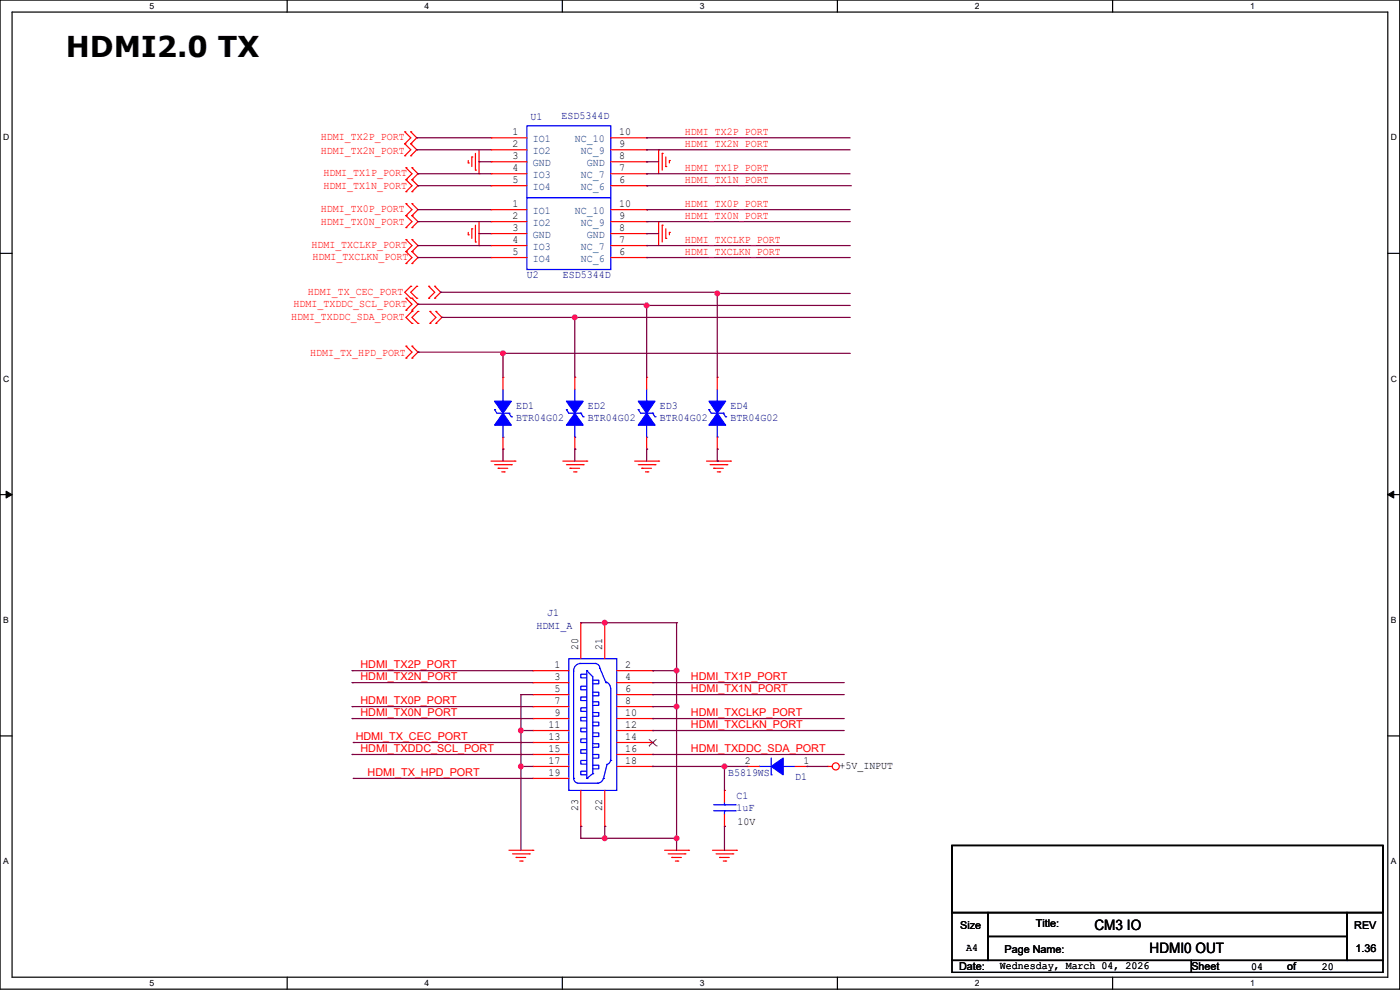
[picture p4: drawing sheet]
<svg xmlns="http://www.w3.org/2000/svg" width="594mm" height="420mm" viewBox="0 0 594 420" stroke-linecap="round" stroke-linejoin="round" font-family="sans-serif">
<path d="M0 0h593.9v419.7h-593.9zM5.1 5.1h583.7v409.5h-583.7z" fill="none" stroke="#000" stroke-width=".51"/>
<g fill="#fff">
<path d="M63.5 .6h1.9v4h-1.9z"/>
<path d="M63.5 415.1h1.9v4h-1.9z"/>
</g>
<path d="M121.8 0v5.1M121.8 414.6v5.1" fill="none" stroke="#000" stroke-width=".51"/>
<g fill="#fff">
<path d="M180.2 .6h2v4h-2z"/>
<path d="M180.2 415.1h2v4h-2z"/>
</g>
<path d="M238.6 0v5.1M238.6 414.6v5.1" fill="none" stroke="#000" stroke-width=".51"/>
<g fill="#fff">
<path d="M296.9 .6h2v4h-2z"/>
<path d="M296.9 415.1h2v4h-2z"/>
</g>
<path d="M355.3 0v5.1M355.3 414.6v5.1" fill="none" stroke="#000" stroke-width=".51"/>
<g fill="#fff">
<path d="M413.6 .6h2v4h-2z"/>
<path d="M413.6 415.1h2v4h-2z"/>
</g>
<path d="M472.1 0v5.1M472.1 414.6v5.1" fill="none" stroke="#000" stroke-width=".51"/>
<g fill="#fff">
<path d="M530.4 .6h2v4h-2z"/>
<path d="M530.4 415.1h2v4h-2z"/>
<path d="M1.3 56.3h2.6v4.1h-2.6z"/>
<path d="M590.1 56.3h2.6v4.1h-2.6z"/>
<path d="M1.3 158.7h2.6v4h-2.6z"/>
<path d="M590.1 158.7h2.6v4h-2.6z"/>
</g>
<path d="M0 107.5h5.1M588.8 107.5h5.1" fill="none" stroke="#000" stroke-width=".51"/>
<g fill="#fff">
<path d="M1.3 261h2.4v4.1h-2.4z"/>
<path d="M590.1 261h2.4v4.1h-2.4z"/>
</g>
<path d="M0 209.8h5.1M588.8 209.8h5.1" fill="none" stroke="#000" stroke-width=".51"/>
<path d="M2.6 208.4l2.5 1.4-2.5 1.5zM588.8 209.8l2.6-1.4v2.9z" fill="#000" stroke="#000" stroke-width=".42"/>
<g fill="#fff">
<path d="M1.3 363.4h2.4v4.1h-2.4z"/>
<path d="M590.1 363.4h2.4v4.1h-2.4z"/>
</g>
<path d="M0 312.2h5.1M588.8 312.2h5.1" fill="none" stroke="#000" stroke-width=".51"/>
<path d="M279.4 63.5v10.2" fill="none" stroke="#f00" stroke-width=".51"/>
<circle cx="279.4" cy="63.5" r=".25" fill="#f00"/>
<path d="M281 65.1v7.1" fill="none" stroke="#f00" stroke-width=".51"/>
<circle cx="281" cy="65.1" r=".25" fill="#f00"/>
<path d="M282.5 66.6v4.1" fill="none" stroke="#f00" stroke-width=".51"/>
<circle cx="282.5" cy="70.7" r=".25" fill="#f00"/>
<path d="M284 68.1v1" fill="none" stroke="#f00" stroke-width=".51"/>
<circle cx="284" cy="68.1" r=".25" fill="#f00"/>
<path d="M208.3 195.6h10.2" fill="none" stroke="#f00" stroke-width=".51"/>
<circle cx="218.5" cy="195.6" r=".25" fill="#f00"/>
<path d="M209.8 197.1h7.2" fill="none" stroke="#f00" stroke-width=".51"/>
<circle cx="217" cy="197.1" r=".25" fill="#f00"/>
<path d="M211.4 198.7h4" fill="none" stroke="#f00" stroke-width=".51"/>
<circle cx="211.4" cy="198.7" r=".25" fill="#f00"/>
<path d="M212.9 200.2h1" fill="none" stroke="#f00" stroke-width=".51"/>
<circle cx="213.9" cy="200.2" r=".25" fill="#f00"/>
<path d="M279.4 94v10.2" fill="none" stroke="#f00" stroke-width=".51"/>
<circle cx="279.4" cy="94" r=".25" fill="#f00"/>
<path d="M281 95.5v7.2" fill="none" stroke="#f00" stroke-width=".51"/>
<circle cx="281" cy="95.5" r=".25" fill="#f00"/>
<path d="M282.5 97.1v4" fill="none" stroke="#f00" stroke-width=".51"/>
<circle cx="282.5" cy="101.1" r=".25" fill="#f00"/>
<path d="M284 98.6v1" fill="none" stroke="#f00" stroke-width=".51"/>
<circle cx="284" cy="98.6" r=".25" fill="#f00"/>
<path d="M203.2 63.5v10.2" fill="none" stroke="#f00" stroke-width=".51"/>
<circle cx="203.2" cy="73.7" r=".25" fill="#f00"/>
<path d="M201.7 65.1v7.1" fill="none" stroke="#f00" stroke-width=".51"/>
<circle cx="201.7" cy="72.2" r=".25" fill="#f00"/>
<path d="M200.2 66.6v4.1" fill="none" stroke="#f00" stroke-width=".51"/>
<circle cx="200.2" cy="66.6" r=".25" fill="#f00"/>
<path d="M198.7 68.1v1" fill="none" stroke="#f00" stroke-width=".51"/>
<circle cx="198.7" cy="69.1" r=".25" fill="#f00"/>
<path d="M203.2 94v10.2" fill="none" stroke="#f00" stroke-width=".51"/>
<circle cx="203.2" cy="104.2" r=".25" fill="#f00"/>
<path d="M201.7 95.5v7.2" fill="none" stroke="#f00" stroke-width=".51"/>
<circle cx="201.7" cy="102.7" r=".25" fill="#f00"/>
<path d="M200.2 97.1v4" fill="none" stroke="#f00" stroke-width=".51"/>
<circle cx="200.2" cy="97.1" r=".25" fill="#f00"/>
<path d="M198.7 98.6v1" fill="none" stroke="#f00" stroke-width=".51"/>
<circle cx="198.7" cy="99.6" r=".25" fill="#f00"/>
<path d="M238.8 195.6h10.2" fill="none" stroke="#f00" stroke-width=".51"/>
<circle cx="249" cy="195.6" r=".25" fill="#f00"/>
<path d="M240.3 197.1h7.1" fill="none" stroke="#f00" stroke-width=".51"/>
<circle cx="247.4" cy="197.1" r=".25" fill="#f00"/>
<path d="M241.9 198.7h4" fill="none" stroke="#f00" stroke-width=".51"/>
<circle cx="241.9" cy="198.7" r=".25" fill="#f00"/>
<path d="M243.4 200.2h1" fill="none" stroke="#f00" stroke-width=".51"/>
<circle cx="244.4" cy="200.2" r=".25" fill="#f00"/>
<path d="M269.3 195.6h10.1" fill="none" stroke="#f00" stroke-width=".51"/>
<circle cx="279.4" cy="195.6" r=".25" fill="#f00"/>
<path d="M270.8 197.1h7.1" fill="none" stroke="#f00" stroke-width=".51"/>
<circle cx="277.9" cy="197.1" r=".25" fill="#f00"/>
<path d="M272.3 198.7h4.1" fill="none" stroke="#f00" stroke-width=".51"/>
<circle cx="272.3" cy="198.7" r=".25" fill="#f00"/>
<path d="M273.9 200.2h1" fill="none" stroke="#f00" stroke-width=".51"/>
<circle cx="274.9" cy="200.2" r=".25" fill="#f00"/>
<path d="M299.8 195.6h10.1" fill="none" stroke="#f00" stroke-width=".51"/>
<circle cx="309.9" cy="195.6" r=".25" fill="#f00"/>
<path d="M301.3 197.1h7.1" fill="none" stroke="#f00" stroke-width=".51"/>
<circle cx="308.4" cy="197.1" r=".25" fill="#f00"/>
<path d="M302.8 198.7h4.1" fill="none" stroke="#f00" stroke-width=".51"/>
<circle cx="302.8" cy="198.7" r=".25" fill="#f00"/>
<path d="M304.3 200.2h1.1" fill="none" stroke="#f00" stroke-width=".51"/>
<circle cx="305.4" cy="200.2" r=".25" fill="#f00"/>
<path d="M215.9 360.7h10.2" fill="none" stroke="#f00" stroke-width=".51"/>
<circle cx="226.1" cy="360.7" r=".25" fill="#f00"/>
<path d="M217.5 362.2h7.1" fill="none" stroke="#f00" stroke-width=".51"/>
<circle cx="224.6" cy="362.2" r=".25" fill="#f00"/>
<path d="M219 363.8h4.1" fill="none" stroke="#f00" stroke-width=".51"/>
<circle cx="219" cy="363.8" r=".25" fill="#f00"/>
<path d="M220.5 365.3h1" fill="none" stroke="#f00" stroke-width=".51"/>
<circle cx="221.5" cy="365.3" r=".25" fill="#f00"/>
<path d="M282 360.7h10.1" fill="none" stroke="#f00" stroke-width=".51"/>
<circle cx="292.1" cy="360.7" r=".25" fill="#f00"/>
<path d="M283.5 362.2h7.1" fill="none" stroke="#f00" stroke-width=".51"/>
<circle cx="290.6" cy="362.2" r=".25" fill="#f00"/>
<path d="M285 363.8h4.1" fill="none" stroke="#f00" stroke-width=".51"/>
<circle cx="285" cy="363.8" r=".25" fill="#f00"/>
<path d="M286.6 365.3h1" fill="none" stroke="#f00" stroke-width=".51"/>
<circle cx="287.6" cy="365.3" r=".25" fill="#f00"/>
<path d="M302.3 360.7h10.2" fill="none" stroke="#f00" stroke-width=".51"/>
<circle cx="312.5" cy="360.7" r=".25" fill="#f00"/>
<path d="M303.8 362.2h7.1" fill="none" stroke="#f00" stroke-width=".51"/>
<circle cx="310.9" cy="362.2" r=".25" fill="#f00"/>
<path d="M305.4 363.8h4" fill="none" stroke="#f00" stroke-width=".51"/>
<circle cx="305.4" cy="363.8" r=".25" fill="#f00"/>
<path d="M306.9 365.3h1" fill="none" stroke="#f00" stroke-width=".51"/>
<circle cx="307.9" cy="365.3" r=".25" fill="#f00"/>
<path d="M351.1 325.2h2" fill="none" stroke="#f00" stroke-width=".51"/>
<circle cx="351.1" cy="325.2" r=".25" fill="#f00"/>
<g fill="none" stroke="#f00" stroke-width=".51">
<path d="M177.3 129.1l-2.5 2.5"/>
<circle cx="354.6" cy="325.1" r="1.5"/>
</g>
<circle cx="174.8" cy="131.6" r=".25" fill="#f00"/>
<path d="M174.8 126.5l2.5 2.6" fill="none" stroke="#f00" stroke-width=".51"/>
<circle cx="174.8" cy="126.5" r=".25" fill="#f00"/>
<path d="M172.3 126.5l2.5 2.6" fill="none" stroke="#f00" stroke-width=".51"/>
<circle cx="172.3" cy="126.5" r=".25" fill="#f00"/>
<path d="M174.8 129.1l-2.5 2.5" fill="none" stroke="#f00" stroke-width=".51"/>
<circle cx="172.3" cy="131.6" r=".25" fill="#f00"/>
<path d="M177.3 109.3l-2.5 2.5" fill="none" stroke="#f00" stroke-width=".51"/>
<circle cx="174.8" cy="111.8" r=".25" fill="#f00"/>
<path d="M174.8 106.7l2.5 2.6" fill="none" stroke="#f00" stroke-width=".51"/>
<circle cx="174.8" cy="106.7" r=".25" fill="#f00"/>
<path d="M172.3 106.7l2.5 2.6" fill="none" stroke="#f00" stroke-width=".51"/>
<circle cx="172.3" cy="106.7" r=".25" fill="#f00"/>
<path d="M174.8 109.3l-2.5 2.5" fill="none" stroke="#f00" stroke-width=".51"/>
<circle cx="172.3" cy="111.8" r=".25" fill="#f00"/>
<path d="M177.3 104.2l-2.5 2.5" fill="none" stroke="#f00" stroke-width=".51"/>
<circle cx="174.8" cy="106.7" r=".25" fill="#f00"/>
<path d="M174.8 101.6l2.5 2.6" fill="none" stroke="#f00" stroke-width=".51"/>
<circle cx="174.8" cy="101.6" r=".25" fill="#f00"/>
<path d="M172.3 101.6l2.5 2.6" fill="none" stroke="#f00" stroke-width=".51"/>
<circle cx="172.3" cy="101.6" r=".25" fill="#f00"/>
<path d="M174.8 104.2l-2.5 2.5" fill="none" stroke="#f00" stroke-width=".51"/>
<circle cx="172.3" cy="106.7" r=".25" fill="#f00"/>
<path d="M177.3 94l-2.5 2.6" fill="none" stroke="#f00" stroke-width=".51"/>
<circle cx="174.8" cy="96.6" r=".25" fill="#f00"/>
<path d="M174.8 91.5l2.5 2.5" fill="none" stroke="#f00" stroke-width=".51"/>
<circle cx="174.8" cy="91.5" r=".25" fill="#f00"/>
<path d="M172.3 91.5l2.5 2.5" fill="none" stroke="#f00" stroke-width=".51"/>
<circle cx="172.3" cy="91.5" r=".25" fill="#f00"/>
<path d="M174.8 94l-2.5 2.6" fill="none" stroke="#f00" stroke-width=".51"/>
<circle cx="172.3" cy="96.6" r=".25" fill="#f00"/>
<path d="M177.3 88.9l-2.5 2.6" fill="none" stroke="#f00" stroke-width=".51"/>
<circle cx="174.8" cy="91.5" r=".25" fill="#f00"/>
<path d="M174.8 86.4l2.5 2.5" fill="none" stroke="#f00" stroke-width=".51"/>
<circle cx="174.8" cy="86.4" r=".25" fill="#f00"/>
<path d="M172.3 86.4l2.5 2.5" fill="none" stroke="#f00" stroke-width=".51"/>
<circle cx="172.3" cy="86.4" r=".25" fill="#f00"/>
<path d="M174.8 88.9l-2.5 2.6" fill="none" stroke="#f00" stroke-width=".51"/>
<circle cx="172.3" cy="91.5" r=".25" fill="#f00"/>
<path d="M177.3 78.8l-2.5 2.5" fill="none" stroke="#f00" stroke-width=".51"/>
<circle cx="174.8" cy="81.3" r=".25" fill="#f00"/>
<path d="M174.8 76.2l2.5 2.6" fill="none" stroke="#f00" stroke-width=".51"/>
<circle cx="174.8" cy="76.2" r=".25" fill="#f00"/>
<path d="M172.3 76.2l2.5 2.6" fill="none" stroke="#f00" stroke-width=".51"/>
<circle cx="172.3" cy="76.2" r=".25" fill="#f00"/>
<path d="M174.8 78.8l-2.5 2.5" fill="none" stroke="#f00" stroke-width=".51"/>
<circle cx="172.3" cy="81.3" r=".25" fill="#f00"/>
<path d="M177.3 73.7l-2.5 2.5" fill="none" stroke="#f00" stroke-width=".51"/>
<circle cx="174.8" cy="76.2" r=".25" fill="#f00"/>
<path d="M174.8 71.2l2.5 2.5" fill="none" stroke="#f00" stroke-width=".51"/>
<circle cx="174.8" cy="71.2" r=".25" fill="#f00"/>
<path d="M172.3 71.2l2.5 2.5" fill="none" stroke="#f00" stroke-width=".51"/>
<circle cx="172.3" cy="71.2" r=".25" fill="#f00"/>
<path d="M174.8 73.7l-2.5 2.5" fill="none" stroke="#f00" stroke-width=".51"/>
<circle cx="172.3" cy="76.2" r=".25" fill="#f00"/>
<path d="M176.8 63.5l-2.5 2.6" fill="none" stroke="#f00" stroke-width=".51"/>
<circle cx="174.3" cy="66.1" r=".25" fill="#f00"/>
<path d="M174.3 61l2.5 2.5" fill="none" stroke="#f00" stroke-width=".51"/>
<circle cx="174.3" cy="61" r=".25" fill="#f00"/>
<path d="M171.7 61l2.6 2.5" fill="none" stroke="#f00" stroke-width=".51"/>
<circle cx="171.7" cy="61" r=".25" fill="#f00"/>
<path d="M174.3 63.5l-2.6 2.6" fill="none" stroke="#f00" stroke-width=".51"/>
<circle cx="171.7" cy="66.1" r=".25" fill="#f00"/>
<path d="M176.8 58.5l-2.5 2.5" fill="none" stroke="#f00" stroke-width=".51"/>
<circle cx="174.3" cy="61" r=".25" fill="#f00"/>
<path d="M174.3 55.9l2.5 2.6" fill="none" stroke="#f00" stroke-width=".51"/>
<circle cx="174.3" cy="55.9" r=".25" fill="#f00"/>
<path d="M171.7 55.9l2.6 2.6" fill="none" stroke="#f00" stroke-width=".51"/>
<circle cx="171.7" cy="55.9" r=".25" fill="#f00"/>
<path d="M174.3 58.5l-2.6 2.5" fill="none" stroke="#f00" stroke-width=".51"/>
<circle cx="171.7" cy="61" r=".25" fill="#f00"/>
<path d="M174.8 146.9l2.5 2.5" fill="none" stroke="#f00" stroke-width=".51"/>
<circle cx="174.8" cy="146.9" r=".25" fill="#f00"/>
<path d="M177.3 149.4l-2.5 2.5" fill="none" stroke="#f00" stroke-width=".51"/>
<circle cx="174.8" cy="151.9" r=".25" fill="#f00"/>
<path d="M174.8 149.4l-2.5 2.5" fill="none" stroke="#f00" stroke-width=".51"/>
<circle cx="172.3" cy="151.9" r=".25" fill="#f00"/>
<path d="M172.3 146.9l2.5 2.5" fill="none" stroke="#f00" stroke-width=".51"/>
<circle cx="172.3" cy="146.9" r=".25" fill="#f00"/>
<path d="M185 132.1l2.5 2.6" fill="none" stroke="#f00" stroke-width=".51"/>
<circle cx="185" cy="132.1" r=".25" fill="#f00"/>
<path d="M187.5 134.7l-2.5 2.5" fill="none" stroke="#f00" stroke-width=".51"/>
<circle cx="185" cy="137.2" r=".25" fill="#f00"/>
<path d="M185 134.7l-2.6 2.5" fill="none" stroke="#f00" stroke-width=".51"/>
<circle cx="182.4" cy="137.2" r=".25" fill="#f00"/>
<path d="M182.4 132.1l2.6 2.6" fill="none" stroke="#f00" stroke-width=".51"/>
<circle cx="182.4" cy="132.1" r=".25" fill="#f00"/>
<path d="M172.3 134.7l2.5 2.5" fill="none" stroke="#f00" stroke-width=".51"/>
<circle cx="174.8" cy="137.2" r=".25" fill="#f00"/>
<path d="M174.8 132.1l-2.5 2.6" fill="none" stroke="#f00" stroke-width=".51"/>
<circle cx="174.8" cy="132.1" r=".25" fill="#f00"/>
<path d="M174.8 134.7l2.5 2.5" fill="none" stroke="#f00" stroke-width=".51"/>
<circle cx="177.3" cy="137.2" r=".25" fill="#f00"/>
<path d="M177.3 132.1l-2.5 2.6" fill="none" stroke="#f00" stroke-width=".51"/>
<circle cx="177.3" cy="132.1" r=".25" fill="#f00"/>
<path d="M184.4 121.5l2.6 2.5" fill="none" stroke="#f00" stroke-width=".51"/>
<circle cx="184.4" cy="121.5" r=".25" fill="#f00"/>
<path d="M187 124l-2.6 2.5" fill="none" stroke="#f00" stroke-width=".51"/>
<circle cx="184.4" cy="126.5" r=".25" fill="#f00"/>
<path d="M184.4 124l-2.5 2.5" fill="none" stroke="#f00" stroke-width=".51"/>
<circle cx="181.9" cy="126.5" r=".25" fill="#f00"/>
<path d="M181.9 121.5l2.5 2.5" fill="none" stroke="#f00" stroke-width=".51"/>
<circle cx="181.9" cy="121.5" r=".25" fill="#f00"/>
<path d="M171.7 124l2.6 2.5" fill="none" stroke="#f00" stroke-width=".51"/>
<circle cx="174.3" cy="126.5" r=".25" fill="#f00"/>
<path d="M174.3 121.5l-2.6 2.5" fill="none" stroke="#f00" stroke-width=".51"/>
<circle cx="174.3" cy="121.5" r=".25" fill="#f00"/>
<path d="M174.3 124l2.5 2.5" fill="none" stroke="#f00" stroke-width=".51"/>
<circle cx="176.8" cy="126.5" r=".25" fill="#f00"/>
<path d="M176.8 121.5l-2.5 2.5" fill="none" stroke="#f00" stroke-width=".51"/>
<circle cx="176.8" cy="121.5" r=".25" fill="#f00"/>
<path d="M403.9 358.7h182.9v28.4h-182.9zM403.9 387.1h15.2v20.4h-15.2zM419.1 387.1h152.4v10.2h-152.4zM419.1 397.3h152.4v10.2h-152.4zM571.5 387.1h15.3v20.4h-15.3zM403.9 407.5h101.6v5h-101.6zM505.5 407.5h81.3v5h-81.3z" fill="none" stroke="#000" stroke-width=".51"/>
<path d="M223.6 83.9h35.5v30.4h-35.5z" fill="none" stroke="#00f" stroke-width=".51"/>
<path d="M208.3 88.9h15.3" fill="none" stroke="#f00" stroke-width=".51"/>
<circle cx="208.3" cy="88.9" r=".25" fill="#f00"/>
<path d="M208.3 94h15.3" fill="none" stroke="#f00" stroke-width=".51"/>
<circle cx="208.3" cy="94" r=".25" fill="#f00"/>
<path d="M208.3 104.2h15.3" fill="none" stroke="#f00" stroke-width=".51"/>
<circle cx="208.3" cy="104.2" r=".25" fill="#f00"/>
<path d="M208.3 109.3h15.3" fill="none" stroke="#f00" stroke-width=".51"/>
<circle cx="208.3" cy="109.3" r=".25" fill="#f00"/>
<path d="M259.1 88.9h15.3" fill="none" stroke="#f00" stroke-width=".51"/>
<circle cx="274.4" cy="88.9" r=".25" fill="#f00"/>
<path d="M259.1 94h15.3" fill="none" stroke="#f00" stroke-width=".51"/>
<circle cx="274.4" cy="94" r=".25" fill="#f00"/>
<path d="M259.1 104.2h15.3" fill="none" stroke="#f00" stroke-width=".51"/>
<circle cx="274.4" cy="104.2" r=".25" fill="#f00"/>
<path d="M259.1 109.3h15.3" fill="none" stroke="#f00" stroke-width=".51"/>
<circle cx="274.4" cy="109.3" r=".25" fill="#f00"/>
<path d="M208.3 99.1h15.3" fill="none" stroke="#f00" stroke-width=".51"/>
<circle cx="208.3" cy="99.1" r=".25" fill="#f00"/>
<path d="M259.1 99.1h15.3" fill="none" stroke="#f00" stroke-width=".51"/>
<circle cx="274.4" cy="99.1" r=".25" fill="#f00"/>
<path d="M241.3 175.3h5.1" fill="none" stroke="#00f" stroke-width=".51"/>
<circle cx="246.4" cy="175.3" r=".25" fill="#00f"/>
<path d="M243.9 165.1v5.1" fill="none" stroke="#00f" stroke-width=".51"/>
<circle cx="243.9" cy="170.2" r=".25" fill="#00f"/>
<path d="M243.9 180.4v5.1" fill="none" stroke="#00f" stroke-width=".51"/>
<circle cx="243.9" cy="185.5" r=".25" fill="#00f"/>
<path d="M240.3 170.2h7.1l-3.5 5.1z" fill-rule="evenodd" fill="#00f" stroke="#00f" stroke-width=".51"/>
<path d="M240.3 173.8l1 1.5" fill="none" stroke="#00f" stroke-width=".51"/>
<circle cx="240.3" cy="173.8" r=".25" fill="#00f"/>
<path d="M246.4 175.3l1 1.5" fill="none" stroke="#00f" stroke-width=".51"/>
<circle cx="247.4" cy="176.8" r=".25" fill="#00f"/>
<path d="M243.9 175.3l3.5 5.1h-7.1z" fill-rule="evenodd" fill="#00f" stroke="#00f" stroke-width=".51"/>
<path d="M243.9 160.1v5" fill="none" stroke="#f00" stroke-width=".51"/>
<circle cx="243.9" cy="160.1" r=".25" fill="#f00"/>
<path d="M243.9 185.5v5" fill="none" stroke="#f00" stroke-width=".51"/>
<circle cx="243.9" cy="190.5" r=".25" fill="#f00"/>
<path d="M301.8 175.3h5.1" fill="none" stroke="#00f" stroke-width=".51"/>
<circle cx="306.9" cy="175.3" r=".25" fill="#00f"/>
<path d="M304.3 165.1v5.1" fill="none" stroke="#00f" stroke-width=".51"/>
<circle cx="304.3" cy="170.2" r=".25" fill="#00f"/>
<path d="M304.3 180.4v5.1" fill="none" stroke="#00f" stroke-width=".51"/>
<circle cx="304.3" cy="185.5" r=".25" fill="#00f"/>
<path d="M300.8 170.2h7.1l-3.6 5.1z" fill-rule="evenodd" fill="#00f" stroke="#00f" stroke-width=".51"/>
<path d="M300.8 173.8l1 1.5" fill="none" stroke="#00f" stroke-width=".51"/>
<circle cx="300.8" cy="173.8" r=".25" fill="#00f"/>
<path d="M306.9 175.3l1 1.5" fill="none" stroke="#00f" stroke-width=".51"/>
<circle cx="307.9" cy="176.8" r=".25" fill="#00f"/>
<path d="M304.3 175.3l3.6 5.1h-7.1z" fill-rule="evenodd" fill="#00f" stroke="#00f" stroke-width=".51"/>
<path d="M304.3 160.1v5" fill="none" stroke="#f00" stroke-width=".51"/>
<circle cx="304.3" cy="160.1" r=".25" fill="#f00"/>
<path d="M304.3 185.5v5" fill="none" stroke="#f00" stroke-width=".51"/>
<circle cx="304.3" cy="190.5" r=".25" fill="#f00"/>
<path d="M271.8 175.3h5.1" fill="none" stroke="#00f" stroke-width=".51"/>
<circle cx="276.9" cy="175.3" r=".25" fill="#00f"/>
<path d="M274.4 165.1v5.1" fill="none" stroke="#00f" stroke-width=".51"/>
<circle cx="274.4" cy="170.2" r=".25" fill="#00f"/>
<path d="M274.4 180.4v5.1" fill="none" stroke="#00f" stroke-width=".51"/>
<circle cx="274.4" cy="185.5" r=".25" fill="#00f"/>
<path d="M270.8 170.2h7.1l-3.5 5.1z" fill-rule="evenodd" fill="#00f" stroke="#00f" stroke-width=".51"/>
<path d="M270.8 173.8l1 1.5" fill="none" stroke="#00f" stroke-width=".51"/>
<circle cx="270.8" cy="173.8" r=".25" fill="#00f"/>
<path d="M276.9 175.3l1 1.5" fill="none" stroke="#00f" stroke-width=".51"/>
<circle cx="277.9" cy="176.8" r=".25" fill="#00f"/>
<path d="M274.4 175.3l3.5 5.1h-7.1z" fill-rule="evenodd" fill="#00f" stroke="#00f" stroke-width=".51"/>
<path d="M274.4 160.1v5" fill="none" stroke="#f00" stroke-width=".51"/>
<circle cx="274.4" cy="160.1" r=".25" fill="#f00"/>
<path d="M274.4 185.5v5" fill="none" stroke="#f00" stroke-width=".51"/>
<circle cx="274.4" cy="190.5" r=".25" fill="#f00"/>
<path d="M223.6 53.4h35.5v30.5h-35.5z" fill="none" stroke="#00f" stroke-width=".51"/>
<path d="M208.3 58.5h15.3" fill="none" stroke="#f00" stroke-width=".51"/>
<circle cx="208.3" cy="58.5" r=".25" fill="#f00"/>
<path d="M208.3 63.5h15.3" fill="none" stroke="#f00" stroke-width=".51"/>
<circle cx="208.3" cy="63.5" r=".25" fill="#f00"/>
<path d="M208.3 73.7h15.3" fill="none" stroke="#f00" stroke-width=".51"/>
<circle cx="208.3" cy="73.7" r=".25" fill="#f00"/>
<path d="M208.3 78.8h15.3" fill="none" stroke="#f00" stroke-width=".51"/>
<circle cx="208.3" cy="78.8" r=".25" fill="#f00"/>
<path d="M259.1 58.5h15.3" fill="none" stroke="#f00" stroke-width=".51"/>
<circle cx="274.4" cy="58.5" r=".25" fill="#f00"/>
<path d="M259.1 63.5h15.3" fill="none" stroke="#f00" stroke-width=".51"/>
<circle cx="274.4" cy="63.5" r=".25" fill="#f00"/>
<path d="M259.1 73.7h15.3" fill="none" stroke="#f00" stroke-width=".51"/>
<circle cx="274.4" cy="73.7" r=".25" fill="#f00"/>
<path d="M259.1 78.8h15.3" fill="none" stroke="#f00" stroke-width=".51"/>
<circle cx="274.4" cy="78.8" r=".25" fill="#f00"/>
<path d="M208.3 68.6h15.3" fill="none" stroke="#f00" stroke-width=".51"/>
<circle cx="208.3" cy="68.6" r=".25" fill="#f00"/>
<path d="M259.1 68.6h15.3" fill="none" stroke="#f00" stroke-width=".51"/>
<circle cx="274.4" cy="68.6" r=".25" fill="#f00"/>
<path d="M210.9 175.3h5" fill="none" stroke="#00f" stroke-width=".51"/>
<circle cx="215.9" cy="175.3" r=".25" fill="#00f"/>
<path d="M213.4 165.1v5.1" fill="none" stroke="#00f" stroke-width=".51"/>
<circle cx="213.4" cy="170.2" r=".25" fill="#00f"/>
<path d="M213.4 180.4v5.1" fill="none" stroke="#00f" stroke-width=".51"/>
<circle cx="213.4" cy="185.5" r=".25" fill="#00f"/>
<path d="M209.8 170.2h7.2l-3.6 5.1z" fill-rule="evenodd" fill="#00f" stroke="#00f" stroke-width=".51"/>
<path d="M209.8 173.8l1.1 1.5" fill="none" stroke="#00f" stroke-width=".51"/>
<circle cx="209.8" cy="173.8" r=".25" fill="#00f"/>
<path d="M215.9 175.3l1.1 1.5" fill="none" stroke="#00f" stroke-width=".51"/>
<circle cx="217" cy="176.8" r=".25" fill="#00f"/>
<path d="M213.4 175.3l3.6 5.1h-7.2z" fill-rule="evenodd" fill="#00f" stroke="#00f" stroke-width=".51"/>
<path d="M213.4 160.1v5" fill="none" stroke="#f00" stroke-width=".51"/>
<circle cx="213.4" cy="160.1" r=".25" fill="#f00"/>
<path d="M213.4 185.5v5" fill="none" stroke="#f00" stroke-width=".51"/>
<circle cx="213.4" cy="190.5" r=".25" fill="#f00"/>
<path d="M246.4 281.5a3 3 0 0 0-3 3.5M252.5 281.5l1.4 .6 .6 1.4M257 289.3a3 3 0 0 1 2.1 2.9v30.4M243.4 330.2l.4 1.3 1.1 .7M256 330.2l-.9 1.5-1.6 .5M259.1 322.1l-.5 1.4-1.1 .9" fill="none" stroke="#00f" stroke-width=".51"/>
<circle cx="259.1" cy="322.6" r=".25" fill="#00f"/>
<path d="M243.4 284.5v45.7" fill="none" stroke="#00f" stroke-width=".51"/>
<circle cx="243.4" cy="330.2" r=".25" fill="#00f"/>
<path d="M249 284.5v45.7" fill="none" stroke="#00f" stroke-width=".51"/>
<circle cx="249" cy="330.2" r=".25" fill="#00f"/>
<path d="M251.5 287.1v41.1" fill="none" stroke="#00f" stroke-width=".51"/>
<circle cx="251.5" cy="328.2" r=".25" fill="#00f"/>
<path d="M249 284.5l2.5 2.6" fill="none" stroke="#00f" stroke-width=".51"/>
<circle cx="249" cy="284.5" r=".25" fill="#00f"/>
<path d="M251.5 328.2l-2.5 2" fill="none" stroke="#00f" stroke-width=".51"/>
<circle cx="249" cy="330.2" r=".25" fill="#00f"/>
<g fill="none" stroke="#00f" stroke-width=".51">
<path d="M245.9 281.5h6.6M249 286h-2.6v1.6h2.6M249 291.1h-2.6v1.6h2.6M249 295.7h-2.6v1.5h2.6M251.5 288.6h2.5v1.5h-2.5M251.5 293.7h2.5v1.5h-2.5M251.5 297.7h2.5v1.6h-2.5M249 300.3h-2.6v1.5h2.6M249 304.3h-2.6v1.6h2.6M249 308.9h-2.6v1.5h2.6M249 313.5h-2.6v1.5h2.6M249 318.1h-2.6v1.5h2.6"/>
<path d="M251.5 302.3h2.5v1.5h-2.5M251.5 306.4h2.5v1.5h-2.5M251.5 310.9h2.5v1.6h-2.5M251.5 315.5h2.5v1.5h-2.5M249 322.6h-2.6v1.5h2.6M249 327.2h-2.6v1.5h2.6M251.5 320.1h2.5v1.5h-2.5M251.5 324.7h2.5v1.5h-2.5"/>
</g>
<circle cx="252.5" cy="281.5" r=".25" fill="#00f"/>
<path d="M254.6 283.5l2.5 6.1" fill="none" stroke="#00f" stroke-width=".51"/>
<circle cx="257.1" cy="289.6" r=".25" fill="#00f"/>
<path d="M244.9 332.3h8.6" fill="none" stroke="#00f" stroke-width=".51"/>
<circle cx="253.5" cy="332.3" r=".25" fill="#00f"/>
<path d="M257.6 324.1l-1.5 6.1" fill="none" stroke="#00f" stroke-width=".51"/>
<circle cx="256.1" cy="330.2" r=".25" fill="#00f"/>
<path d="M241.3 279.4h20.4v55.9h-20.4z" fill="none" stroke="#00f" stroke-width=".51"/>
<path d="M226.1 284.5h15.2" fill="none" stroke="#f00" stroke-width=".51"/>
<circle cx="226.1" cy="284.5" r=".25" fill="#f00"/>
<path d="M261.7 284.5h15.2" fill="none" stroke="#f00" stroke-width=".51"/>
<circle cx="276.9" cy="284.5" r=".25" fill="#f00"/>
<path d="M226.1 289.6h15.2" fill="none" stroke="#f00" stroke-width=".51"/>
<circle cx="226.1" cy="289.6" r=".25" fill="#f00"/>
<path d="M261.7 289.6h15.2" fill="none" stroke="#f00" stroke-width=".51"/>
<circle cx="276.9" cy="289.6" r=".25" fill="#f00"/>
<path d="M226.1 294.7h15.2" fill="none" stroke="#f00" stroke-width=".51"/>
<circle cx="226.1" cy="294.7" r=".25" fill="#f00"/>
<path d="M261.7 294.7h15.2" fill="none" stroke="#f00" stroke-width=".51"/>
<circle cx="276.9" cy="294.7" r=".25" fill="#f00"/>
<path d="M226.1 299.8h15.2" fill="none" stroke="#f00" stroke-width=".51"/>
<circle cx="226.1" cy="299.8" r=".25" fill="#f00"/>
<path d="M261.7 299.8h15.2" fill="none" stroke="#f00" stroke-width=".51"/>
<circle cx="276.9" cy="299.8" r=".25" fill="#f00"/>
<path d="M226.1 304.8h15.2" fill="none" stroke="#f00" stroke-width=".51"/>
<circle cx="226.1" cy="304.8" r=".25" fill="#f00"/>
<path d="M261.7 304.8h15.2" fill="none" stroke="#f00" stroke-width=".51"/>
<circle cx="276.9" cy="304.8" r=".25" fill="#f00"/>
<path d="M226.1 309.9h15.2" fill="none" stroke="#f00" stroke-width=".51"/>
<circle cx="226.1" cy="309.9" r=".25" fill="#f00"/>
<path d="M261.7 309.9h15.2" fill="none" stroke="#f00" stroke-width=".51"/>
<circle cx="276.9" cy="309.9" r=".25" fill="#f00"/>
<path d="M226.1 315h15.2" fill="none" stroke="#f00" stroke-width=".51"/>
<circle cx="226.1" cy="315" r=".25" fill="#f00"/>
<path d="M261.7 315h15.2" fill="none" stroke="#f00" stroke-width=".51"/>
<circle cx="276.9" cy="315" r=".25" fill="#f00"/>
<path d="M275.3 316.5h.1M275.3 313.6l3.2 2.9M278.5 316.5h.1M278.5 313.6l-3.2 2.9" fill="none" stroke="#804000" stroke-width=".42"/>
<path d="M226.1 320.1h15.2" fill="none" stroke="#f00" stroke-width=".51"/>
<circle cx="226.1" cy="320.1" r=".25" fill="#f00"/>
<path d="M261.7 320.1h15.2" fill="none" stroke="#f00" stroke-width=".51"/>
<circle cx="276.9" cy="320.1" r=".25" fill="#f00"/>
<path d="M226.1 325.2h15.2" fill="none" stroke="#f00" stroke-width=".51"/>
<circle cx="226.1" cy="325.2" r=".25" fill="#f00"/>
<path d="M261.7 325.2h15.2" fill="none" stroke="#f00" stroke-width=".51"/>
<circle cx="276.9" cy="325.2" r=".25" fill="#f00"/>
<path d="M226.1 330.2h15.2" fill="none" stroke="#f00" stroke-width=".51"/>
<circle cx="226.1" cy="330.2" r=".25" fill="#f00"/>
<path d="M246.4 264.2v15.2" fill="none" stroke="#f00" stroke-width=".51"/>
<circle cx="246.4" cy="264.2" r=".25" fill="#f00"/>
<path d="M256.6 264.2v15.2" fill="none" stroke="#f00" stroke-width=".51"/>
<circle cx="256.6" cy="264.2" r=".25" fill="#f00"/>
<path d="M256.6 335.3v15.3" fill="none" stroke="#f00" stroke-width=".51"/>
<circle cx="256.6" cy="350.6" r=".25" fill="#f00"/>
<path d="M246.4 335.3v15.3" fill="none" stroke="#f00" stroke-width=".51"/>
<circle cx="246.4" cy="350.6" r=".25" fill="#f00"/>
<path d="M307.4 340.4v1" fill="none" stroke="#00f" stroke-width=".51"/>
<circle cx="307.4" cy="341.4" r=".25" fill="#00f"/>
<path d="M302.8 344h9.2" fill="none" stroke="#00f" stroke-width=".51"/>
<circle cx="312" cy="344" r=".25" fill="#00f"/>
<path d="M302.8 341.4h9.2" fill="none" stroke="#00f" stroke-width=".51"/>
<circle cx="312" cy="341.4" r=".25" fill="#00f"/>
<path d="M307.4 344v1.5" fill="none" stroke="#00f" stroke-width=".51"/>
<circle cx="307.4" cy="344" r=".25" fill="#00f"/>
<path d="M307.4 335.3v5.1" fill="none" stroke="#f00" stroke-width=".51"/>
<circle cx="307.4" cy="335.3" r=".25" fill="#f00"/>
<path d="M307.4 345.5v5.1" fill="none" stroke="#f00" stroke-width=".51"/>
<circle cx="307.4" cy="350.6" r=".25" fill="#f00"/>
<path d="M327.2 321.6v7.1" fill="none" stroke="#00f" stroke-width=".51"/>
<circle cx="327.2" cy="328.7" r=".25" fill="#00f"/>
<path d="M332.3 325.2h5.1" fill="none" stroke="#00f" stroke-width=".51"/>
<circle cx="332.3" cy="325.2" r=".25" fill="#00f"/>
<path d="M322.1 325.2h5.1" fill="none" stroke="#00f" stroke-width=".51"/>
<circle cx="322.1" cy="325.2" r=".25" fill="#00f"/>
<path d="M327.2 325.2l5.1-3.6v7.1z" fill-rule="evenodd" fill="#00f" stroke="#00f" stroke-width=".51"/>
<path d="M337.4 325.2h5" fill="none" stroke="#f00" stroke-width=".51"/>
<circle cx="342.4" cy="325.2" r=".25" fill="#f00"/>
<path d="M317 325.2h5.1" fill="none" stroke="#f00" stroke-width=".51"/>
<circle cx="317" cy="325.2" r=".25" fill="#f00"/>
<path d="M274.4 68.6h5" fill="none" stroke="#800040" stroke-width=".51"/>
<circle cx="274.4" cy="68.6" r=".25" fill="#800040"/>
<path d="M177.3 94h31" fill="none" stroke="#800040" stroke-width=".51"/>
<circle cx="177.3" cy="94" r=".25" fill="#800040"/>
<path d="M177.3 88.9h31" fill="none" stroke="#800040" stroke-width=".51"/>
<circle cx="177.3" cy="88.9" r=".25" fill="#800040"/>
<path d="M176.8 58.5h31.5" fill="none" stroke="#800040" stroke-width=".51"/>
<circle cx="176.8" cy="58.5" r=".25" fill="#800040"/>
<path d="M176.8 63.5h31.5" fill="none" stroke="#800040" stroke-width=".51"/>
<circle cx="176.8" cy="63.5" r=".25" fill="#800040"/>
<path d="M177.3 104.2h31" fill="none" stroke="#800040" stroke-width=".51"/>
<circle cx="177.3" cy="104.2" r=".25" fill="#800040"/>
<path d="M177.3 109.3h31" fill="none" stroke="#800040" stroke-width=".51"/>
<circle cx="177.3" cy="109.3" r=".25" fill="#800040"/>
<path d="M177.3 73.7h31" fill="none" stroke="#800040" stroke-width=".51"/>
<circle cx="177.3" cy="73.7" r=".25" fill="#800040"/>
<path d="M177.3 78.8h31" fill="none" stroke="#800040" stroke-width=".51"/>
<circle cx="177.3" cy="78.8" r=".25" fill="#800040"/>
<path d="M274.4 58.5h86.3" fill="none" stroke="#800040" stroke-width=".51"/>
<circle cx="274.4" cy="58.5" r=".25" fill="#800040"/>
<path d="M274.4 73.7h86.3" fill="none" stroke="#800040" stroke-width=".51"/>
<circle cx="274.4" cy="73.7" r=".25" fill="#800040"/>
<path d="M274.4 88.9h86.3" fill="none" stroke="#800040" stroke-width=".51"/>
<circle cx="274.4" cy="88.9" r=".25" fill="#800040"/>
<path d="M274.4 104.2h86.3" fill="none" stroke="#800040" stroke-width=".51"/>
<circle cx="274.4" cy="104.2" r=".25" fill="#800040"/>
<path d="M304.3 124.5h56.4" fill="none" stroke="#800040" stroke-width=".51"/>
<circle cx="304.3" cy="124.5" r=".25" fill="#800040"/>
<path d="M177.3 129.1h97.1" fill="none" stroke="#800040" stroke-width=".51"/>
<circle cx="177.3" cy="129.1" r=".25" fill="#800040"/>
<path d="M187.5 134.7h56.4" fill="none" stroke="#800040" stroke-width=".51"/>
<circle cx="187.5" cy="134.7" r=".25" fill="#800040"/>
<path d="M177.3 149.4h36.1" fill="none" stroke="#800040" stroke-width=".51"/>
<circle cx="177.3" cy="149.4" r=".25" fill="#800040"/>
<path d="M274.4 63.5h86.3" fill="none" stroke="#800040" stroke-width=".51"/>
<circle cx="274.4" cy="63.5" r=".25" fill="#800040"/>
<path d="M274.4 78.8h86.8" fill="none" stroke="#800040" stroke-width=".51"/>
<circle cx="274.4" cy="78.8" r=".25" fill="#800040"/>
<path d="M274.4 94h86.3" fill="none" stroke="#800040" stroke-width=".51"/>
<circle cx="274.4" cy="94" r=".25" fill="#800040"/>
<path d="M274.4 109.3h86.3" fill="none" stroke="#800040" stroke-width=".51"/>
<circle cx="274.4" cy="109.3" r=".25" fill="#800040"/>
<path d="M274.4 99.1h5" fill="none" stroke="#800040" stroke-width=".51"/>
<circle cx="274.4" cy="99.1" r=".25" fill="#800040"/>
<path d="M203.2 68.6h5.1" fill="none" stroke="#800040" stroke-width=".51"/>
<circle cx="203.2" cy="68.6" r=".25" fill="#800040"/>
<path d="M203.2 99.1h5.1" fill="none" stroke="#800040" stroke-width=".51"/>
<circle cx="203.2" cy="99.1" r=".25" fill="#800040"/>
<path d="M213.4 190.5v5.1" fill="none" stroke="#800040" stroke-width=".51"/>
<circle cx="213.4" cy="190.5" r=".25" fill="#800040"/>
<path d="M187 124h117.3" fill="none" stroke="#800040" stroke-width=".51"/>
<circle cx="187" cy="124" r=".25" fill="#800040"/>
<path d="M243.9 190.5v5.1" fill="none" stroke="#800040" stroke-width=".51"/>
<circle cx="243.9" cy="190.5" r=".25" fill="#800040"/>
<path d="M274.4 190.5v5.1" fill="none" stroke="#800040" stroke-width=".51"/>
<circle cx="274.4" cy="190.5" r=".25" fill="#800040"/>
<path d="M304.3 190.5v5.1" fill="none" stroke="#800040" stroke-width=".51"/>
<circle cx="304.3" cy="190.5" r=".25" fill="#800040"/>
<path d="M213.4 149.4v.5" fill="none" stroke="#800040" stroke-width=".51"/>
<circle cx="213.4" cy="149.4" r=".25" fill="#800040"/>
<path d="M213.4 149.9h147.3" fill="none" stroke="#800040" stroke-width=".51"/>
<circle cx="213.4" cy="149.9" r=".25" fill="#800040"/>
<circle cx="213.4" cy="149.9" r=".99" fill="#f0f" stroke="#f0f" stroke-width=".51"/>
<path d="M243.9 134.7h116.8" fill="none" stroke="#800040" stroke-width=".51"/>
<circle cx="243.9" cy="134.7" r=".25" fill="#800040"/>
<circle cx="243.9" cy="134.6" r=".99" fill="#f0f" stroke="#f0f" stroke-width=".51"/>
<path d="M274.4 129.1v.5" fill="none" stroke="#800040" stroke-width=".51"/>
<circle cx="274.4" cy="129.1" r=".25" fill="#800040"/>
<path d="M274.4 129.6h86.3" fill="none" stroke="#800040" stroke-width=".51"/>
<circle cx="274.4" cy="129.6" r=".25" fill="#800040"/>
<circle cx="274.3" cy="129.6" r=".99" fill="#f0f" stroke="#f0f" stroke-width=".51"/>
<path d="M304.3 124v.5" fill="none" stroke="#800040" stroke-width=".51"/>
<circle cx="304.3" cy="124" r=".25" fill="#800040"/>
<circle cx="304.3" cy="124.5" r=".99" fill="#f0f" stroke="#f0f" stroke-width=".51"/>
<path d="M307.4 325.2h9.6" fill="none" stroke="#800040" stroke-width=".51"/>
<circle cx="307.4" cy="325.2" r=".25" fill="#800040"/>
<path d="M307.4 325.2v10.1" fill="none" stroke="#800040" stroke-width=".51"/>
<circle cx="307.4" cy="325.2" r=".25" fill="#800040"/>
<path d="M149.9 330.2h76.2" fill="none" stroke="#800040" stroke-width=".51"/>
<circle cx="149.9" cy="330.2" r=".25" fill="#800040"/>
<path d="M149.9 315h76.2" fill="none" stroke="#800040" stroke-width=".51"/>
<circle cx="149.9" cy="315" r=".25" fill="#800040"/>
<path d="M149.4 299.8h76.7" fill="none" stroke="#800040" stroke-width=".51"/>
<circle cx="149.4" cy="299.8" r=".25" fill="#800040"/>
<path d="M276.9 309.9h81.3" fill="none" stroke="#800040" stroke-width=".51"/>
<circle cx="276.9" cy="309.9" r=".25" fill="#800040"/>
<path d="M149.4 289.6h76.7" fill="none" stroke="#800040" stroke-width=".51"/>
<circle cx="149.4" cy="289.6" r=".25" fill="#800040"/>
<path d="M287.1 264.2v20.3" fill="none" stroke="#800040" stroke-width=".51"/>
<circle cx="287.1" cy="264.2" r=".25" fill="#800040"/>
<circle cx="287" cy="284.5" r=".99" fill="#f0f" stroke="#f0f" stroke-width=".51"/>
<path d="M276.9 320.1h81.3" fill="none" stroke="#800040" stroke-width=".51"/>
<circle cx="276.9" cy="320.1" r=".25" fill="#800040"/>
<path d="M287.1 299.8v55.8" fill="none" stroke="#800040" stroke-width=".51"/>
<circle cx="287.1" cy="299.8" r=".25" fill="#800040"/>
<g fill="#f0f" stroke="#f0f" stroke-width=".51">
<circle cx="287" cy="355.6" r=".99"/>
<circle cx="287" cy="299.7" r=".99"/>
</g>
<path d="M276.9 289.6h81.3" fill="none" stroke="#800040" stroke-width=".51"/>
<circle cx="276.9" cy="289.6" r=".25" fill="#800040"/>
<path d="M149.4 304.8h76.7" fill="none" stroke="#800040" stroke-width=".51"/>
<circle cx="149.4" cy="304.8" r=".25" fill="#800040"/>
<path d="M276.9 304.8h81.3" fill="none" stroke="#800040" stroke-width=".51"/>
<circle cx="276.9" cy="304.8" r=".25" fill="#800040"/>
<path d="M221 294.7v15.2" fill="none" stroke="#800040" stroke-width=".51"/>
<circle cx="221" cy="294.7" r=".25" fill="#800040"/>
<path d="M221 325.2h5.1" fill="none" stroke="#800040" stroke-width=".51"/>
<circle cx="221" cy="325.2" r=".25" fill="#800040"/>
<path d="M246.4 264.2h10.2" fill="none" stroke="#800040" stroke-width=".51"/>
<circle cx="246.4" cy="264.2" r=".25" fill="#800040"/>
<circle cx="256.6" cy="264.2" r=".99" fill="#f0f" stroke="#f0f" stroke-width=".51"/>
<path d="M221 294.7h5.1" fill="none" stroke="#800040" stroke-width=".51"/>
<circle cx="221" cy="294.7" r=".25" fill="#800040"/>
<path d="M221 309.9h5.1" fill="none" stroke="#800040" stroke-width=".51"/>
<circle cx="221" cy="309.9" r=".25" fill="#800040"/>
<path d="M149.4 284.5h76.7" fill="none" stroke="#800040" stroke-width=".51"/>
<circle cx="149.4" cy="284.5" r=".25" fill="#800040"/>
<path d="M276.9 325.2h30.5" fill="none" stroke="#800040" stroke-width=".51"/>
<circle cx="276.9" cy="325.2" r=".25" fill="#800040"/>
<circle cx="307.4" cy="325.1" r=".99" fill="#f0f" stroke="#f0f" stroke-width=".51"/>
<path d="M276.9 284.5h10.2" fill="none" stroke="#800040" stroke-width=".51"/>
<circle cx="276.9" cy="284.5" r=".25" fill="#800040"/>
<path d="M276.9 294.7h81.3" fill="none" stroke="#800040" stroke-width=".51"/>
<circle cx="276.9" cy="294.7" r=".25" fill="#800040"/>
<path d="M276.9 299.8h10.2" fill="none" stroke="#800040" stroke-width=".51"/>
<circle cx="276.9" cy="299.8" r=".25" fill="#800040"/>
<path d="M221 309.9v15.3" fill="none" stroke="#800040" stroke-width=".51"/>
<circle cx="221" cy="309.9" r=".25" fill="#800040"/>
<g fill="#f0f" stroke="#f0f" stroke-width=".51">
<circle cx="221" cy="325.1" r=".99"/>
<circle cx="221" cy="309.9" r=".99"/>
</g>
<path d="M149.4 320.1h76.7" fill="none" stroke="#800040" stroke-width=".51"/>
<circle cx="149.4" cy="320.1" r=".25" fill="#800040"/>
<path d="M256.6 264.2h30.5" fill="none" stroke="#800040" stroke-width=".51"/>
<circle cx="256.6" cy="264.2" r=".25" fill="#800040"/>
<path d="M287.1 284.5v15.3" fill="none" stroke="#800040" stroke-width=".51"/>
<circle cx="287.1" cy="284.5" r=".25" fill="#800040"/>
<path d="M307.4 350.6v10.1" fill="none" stroke="#800040" stroke-width=".51"/>
<circle cx="307.4" cy="350.6" r=".25" fill="#800040"/>
<path d="M221 325.2v35.5" fill="none" stroke="#800040" stroke-width=".51"/>
<circle cx="221" cy="325.2" r=".25" fill="#800040"/>
<path d="M246.4 350.6v5" fill="none" stroke="#800040" stroke-width=".51"/>
<circle cx="246.4" cy="350.6" r=".25" fill="#800040"/>
<path d="M246.4 355.6h10.2" fill="none" stroke="#800040" stroke-width=".51"/>
<circle cx="246.4" cy="355.6" r=".25" fill="#800040"/>
<circle cx="256.6" cy="355.6" r=".99" fill="#f0f" stroke="#f0f" stroke-width=".51"/>
<path d="M256.6 350.6v5" fill="none" stroke="#800040" stroke-width=".51"/>
<circle cx="256.6" cy="350.6" r=".25" fill="#800040"/>
<path d="M256.6 355.6h30.5" fill="none" stroke="#800040" stroke-width=".51"/>
<circle cx="256.6" cy="355.6" r=".25" fill="#800040"/>
<path d="M287.1 355.6v5.1" fill="none" stroke="#800040" stroke-width=".51"/>
<circle cx="287.1" cy="355.6" r=".25" fill="#800040"/>
<path d="M304.3 195.6h.5" fill="none" stroke="#800040" stroke-width=".51"/>
<circle cx="304.3" cy="195.6" r=".25" fill="#800040"/>
<path d="M342.4 325.2h8.7" fill="none" stroke="#800040" stroke-width=".51"/>
<circle cx="342.4" cy="325.2" r=".25" fill="#800040"/>
<path d="M304.3 124.5v35.6" fill="none" stroke="#800040" stroke-width=".51"/>
<circle cx="304.3" cy="124.5" r=".25" fill="#800040"/>
<path d="M274.4 129.6v30.5" fill="none" stroke="#800040" stroke-width=".51"/>
<circle cx="274.4" cy="129.6" r=".25" fill="#800040"/>
<path d="M243.9 134.7v25.4" fill="none" stroke="#800040" stroke-width=".51"/>
<circle cx="243.9" cy="134.7" r=".25" fill="#800040"/>
<path d="M213.4 149.9v10.2" fill="none" stroke="#800040" stroke-width=".51"/>
<circle cx="213.4" cy="149.9" r=".25" fill="#800040"/>
<g fill="#f0f" stroke="#f0f" stroke-width=".51">
<circle cx="213.4" cy="149.9" r=".99"/>
<circle cx="243.9" cy="134.6" r=".99"/>
<circle cx="274.3" cy="129.6" r=".99"/>
<circle cx="304.3" cy="124.5" r=".99"/>
<circle cx="287" cy="284.5" r=".99"/>
<circle cx="287" cy="355.6" r=".99"/>
<circle cx="287" cy="299.7" r=".99"/>
<circle cx="256.6" cy="264.2" r=".99"/>
<circle cx="307.4" cy="325.1" r=".99"/>
<circle cx="221" cy="325.1" r=".99"/>
<circle cx="221" cy="309.9" r=".99"/>
<circle cx="256.6" cy="355.6" r=".99"/>
</g>
<text font-size="12.2" x="28" y="24">HDMI2.0 TX</text>
<g font-size="6.1">
<text x="464.4" y="394.6">CM3 IO</text>
<text x="487.7" y="404.3">HDMI0 OUT</text>
</g>
<g font-size="4.6" fill="#000080">
<text x="225.1" y="50.9">U1</text>
<text x="238.3" y="50.4">ESD5344D</text>
<text x="223.6" y="118">U2</text>
<text x="238.8" y="118">ESD5344D</text>
<text x="219" y="173.4">ED1</text>
<text x="249.5" y="173.4">ED2</text>
<text x="280" y="173.4">ED3</text>
<text x="309.9" y="173.4">ED4</text>
<text x="219" y="178.4">BTR04G02</text>
<text x="249.5" y="178.4">BTR04G02</text>
<text x="280" y="178.4">BTR04G02</text>
<text x="309.9" y="178.4">BTR04G02</text>
<text x="232.2" y="261.2">J1</text>
<text x="227.6" y="266.8">HDMI_A</text>
<text x="308.9" y="329.3">B5819WS</text>
<text x="337.4" y="330.8">D1</text>
<text x="312.5" y="339">C1</text>
<text x="312.5" y="344">1uF</text>
</g>
<g font-size="4.6" fill="#f00">
<text x="136.2" y="59.6">HDMI_TX2P_PORT</text>
<text x="290.6" y="57.2">HDMI_TX2P_PORT</text>
<text x="136.2" y="65.1">HDMI_TX2N_PORT</text>
<text x="290.6" y="62.3">HDMI_TX2N_PORT</text>
<text x="137.2" y="74.8">HDMI_TX1P_PORT</text>
<text x="290.6" y="72.5">HDMI_TX1P_PORT</text>
<text x="290.6" y="77.6">HDMI_TX1N_PORT</text>
<text x="137.2" y="80.4">HDMI_TX1N_PORT</text>
<text x="290.6" y="87.7">HDMI_TX0P_PORT</text>
<text x="136.2" y="95.6">HDMI_TX0N_PORT</text>
<text x="136.2" y="90">HDMI_TX0P_PORT</text>
<text x="290.6" y="92.8">HDMI_TX0N_PORT</text>
<text x="132.1" y="105.3">HDMI_TXCLKP_PORT</text>
<text x="290.6" y="103">HDMI_TXCLKP_PORT</text>
<text x="132.6" y="110.4">HDMI_TXCLKN_PORT</text>
<text x="290.6" y="108">HDMI_TXCLKN_PORT</text>
<text x="130.6" y="125.1">HDMI_TX_CEC_PORT</text>
<text x="124.5" y="130.2">HDMI_TXDDC_SCL_PORT</text>
<text x="123.5" y="135.8">HDMI_TXDDC_SDA_PORT</text>
<text x="131.6" y="151">HDMI_TX_HPD_PORT</text>
<text x="152.9" y="283.3">HDMI_TX2P_PORT</text>
<text x="152.9" y="288.4">HDMI_TX2N_PORT</text>
<text x="293.2" y="288.4">HDMI_TX1P_PORT</text>
<text x="293.2" y="293.5">HDMI_TX1N_PORT</text>
<text x="152.9" y="298.5">HDMI_TX0P_PORT</text>
<text x="152.9" y="303.6">HDMI_TX0N_PORT</text>
<text x="293.2" y="303.6">HDMI_TXCLKP_PORT</text>
<text x="293.2" y="308.7">HDMI_TXCLKN_PORT</text>
<text x="150.9" y="313.8">HDMI_TX_CEC_PORT</text>
<text x="152.9" y="318.9">HDMI_TXDDC_SCL_PORT</text>
<text x="293.2" y="318.9">HDMI_TXDDC_SDA_PORT</text>
<text x="156" y="329">HDMI_TX_HPD_PORT</text>
</g>
<g font-size="4.6">
<text x="217.5" y="57.4">1</text>
<text x="262.7" y="57.4">10</text>
<text x="217.5" y="62.5">2</text>
<text x="262.7" y="62.5">9</text>
<text x="217.5" y="67.6">3</text>
<text x="262.7" y="67.6">8</text>
<text x="217.5" y="72.6">4</text>
<text x="217.5" y="77.7">5</text>
<text x="262.7" y="72.6">7</text>
<text x="262.7" y="77.7">6</text>
<text x="217.5" y="87.9">1</text>
<text x="262.7" y="87.9">10</text>
<text x="217.5" y="93">2</text>
<text x="262.7" y="93">9</text>
<text x="217.5" y="98">3</text>
<text x="262.7" y="98">8</text>
<text x="217.5" y="103.1">4</text>
<text x="262.7" y="103.1">7</text>
<text x="217.5" y="108.2">5</text>
<text x="262.7" y="108.2">6</text>
<text x="245.4" y="275.9" transform="rotate(-90 245.4 275.9)">20</text>
<text x="255.5" y="275.9" transform="rotate(-90 255.5 275.9)">21</text>
<text x="235.2" y="283.5">1</text>
<text x="265.2" y="283.5">2</text>
<text x="235.2" y="288.5">3</text>
<text x="235.2" y="293.6">5</text>
<text x="265.2" y="288.5">4</text>
<text x="265.2" y="293.6">6</text>
<text x="235.2" y="298.7">7</text>
<text x="265.2" y="298.7">8</text>
<text x="235.2" y="303.8">9</text>
<text x="265.2" y="303.8">10</text>
<text x="232.7" y="308.9">11</text>
<text x="265.2" y="308.9">12</text>
<text x="232.7" y="313.9">13</text>
<text x="265.2" y="313.9">14</text>
<text x="232.7" y="319">15</text>
<text x="265.2" y="319">16</text>
<text x="232.7" y="324.1">17</text>
<text x="232.7" y="329.2">19</text>
<text x="265.2" y="324.1">18</text>
<text x="316" y="324.1">2</text>
<text x="340.9" y="324.1">1</text>
<text x="356.2" y="326.3">+5V_INPUT</text>
<text x="245.4" y="344" transform="rotate(-90 245.4 344)">23</text>
<text x="255.5" y="344" transform="rotate(-90 255.5 344)">22</text>
<text x="313" y="350.1">10V</text>
<text x="407.5" y="394.3">Size</text>
<text x="439.5" y="393.3">Title:</text>
<text x="574.6" y="394.3">REV</text>
<text x="410" y="403.5">A4</text>
<text x="426.2" y="404.5">Page Name:</text>
<text x="575.1" y="403.9">1.36</text>
<text x="406.9" y="411.6">Date:</text>
<text x="424.2" y="411.1">Wednesday, March 04, 2026</text>
<text x="505.5" y="411.6">Sheet</text>
<text x="530.9" y="411.6">04</text>
<text x="546.1" y="411.6">of</text>
<text x="560.9" y="411.6">20</text>
</g>
<g font-size="4.6" fill="#004080">
<text x="226.1" y="60.3">IO1</text>
<text x="226.1" y="65.4">IO2</text>
<text x="243.9" y="60.3">NC_10</text>
<text x="246.4" y="65.4">NC_9</text>
<text x="226.1" y="70.4">GND</text>
<text x="249" y="70.4">GND</text>
<text x="226.1" y="75.5">IO3</text>
<text x="246.4" y="75.5">NC_7</text>
<text x="226.1" y="80.6">IO4</text>
<text x="246.4" y="80.6">NC_6</text>
<text x="226.1" y="90.8">IO1</text>
<text x="226.1" y="95.8">IO2</text>
<text x="243.9" y="90.8">NC_10</text>
<text x="246.4" y="95.8">NC_9</text>
<text x="226.1" y="100.9">GND</text>
<text x="249" y="100.9">GND</text>
<text x="226.1" y="106">IO3</text>
<text x="246.4" y="106">NC_7</text>
<text x="226.1" y="111.1">IO4</text>
<text x="246.4" y="111.1">NC_6</text>
</g>
<g font-size="3.6">
<text x="63.5" y="3.8">5</text>
<text x="180.2" y="3.8">4</text>
<text x="296.9" y="3.8">3</text>
<text x="413.7" y="3.8">2</text>
<text x="530.4" y="3.8">1</text>
<text x="1.3" y="59.5">D</text>
<text x="590.1" y="59.5">D</text>
<text x="1.3" y="161.9">C</text>
<text x="590.1" y="161.9">C</text>
<text x="1.3" y="264.3">B</text>
<text x="590.1" y="264.3">B</text>
<text x="1.3" y="366.6">A</text>
<text x="590.1" y="366.6">A</text>
<text x="63.5" y="418.3">5</text>
<text x="180.2" y="418.3">4</text>
<text x="296.9" y="418.3">3</text>
<text x="413.7" y="418.3">2</text>
<text x="530.4" y="418.3">1</text>
</g>
</svg>
